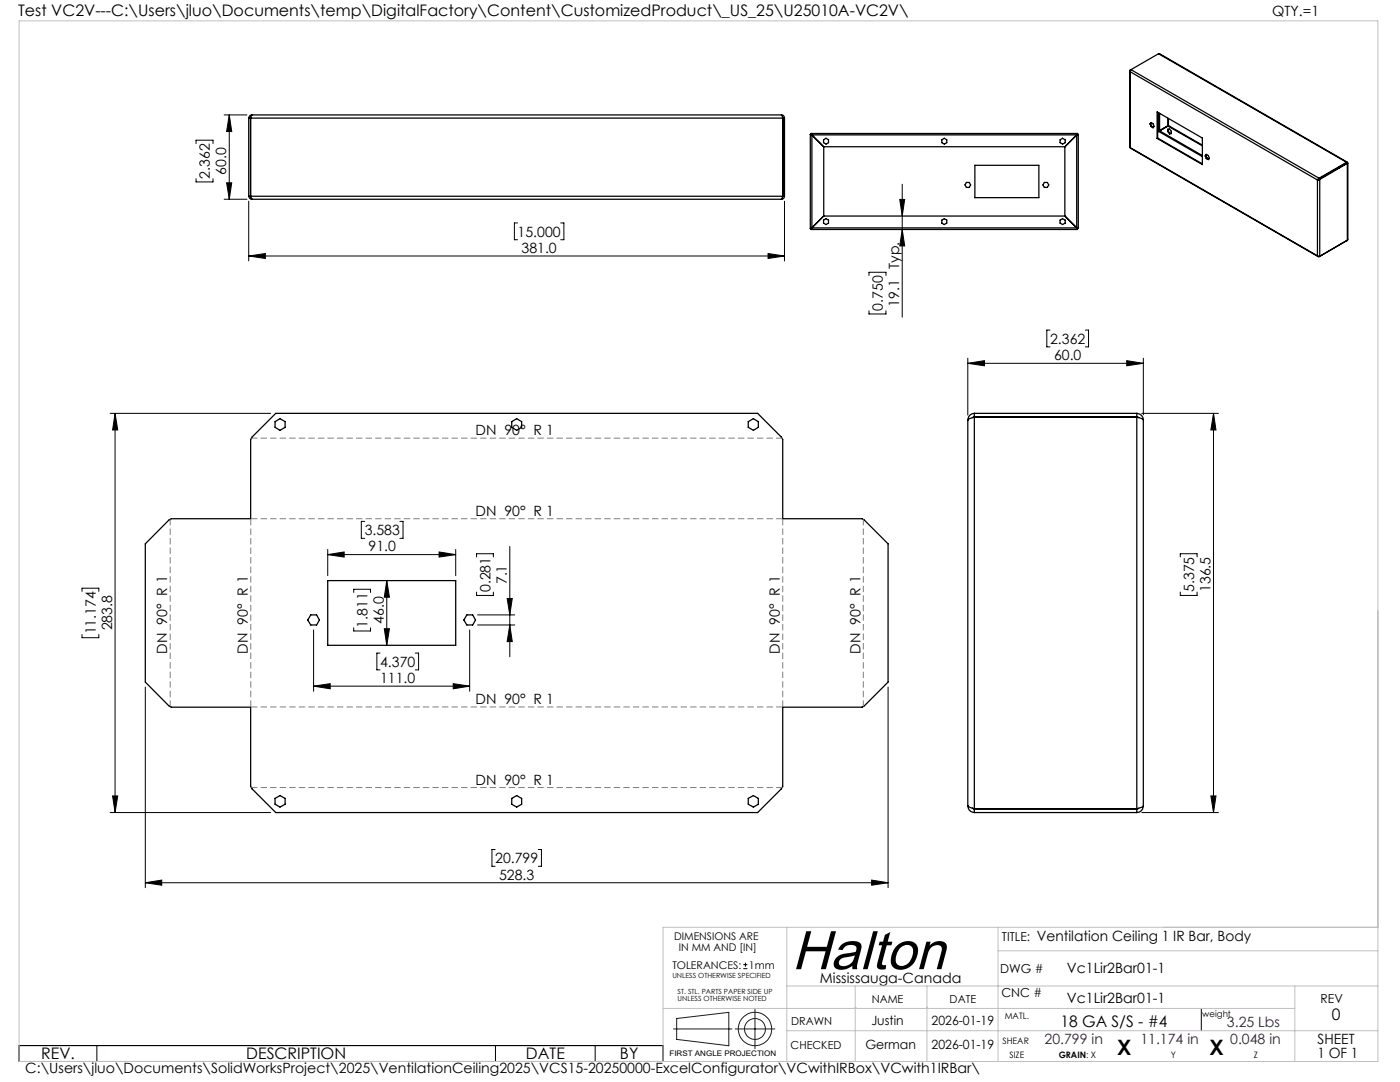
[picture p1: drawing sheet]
<svg xmlns="http://www.w3.org/2000/svg" width="279mm" height="216mm" viewBox="0 0 279 216" stroke-linecap="round" stroke-linejoin="round" font-family="sans-serif">
<g fill="none" stroke="#000" stroke-width=".25">
<path d="M225.5 14.1l.1 15.4M225.6 14v.3M225.6 14.3l37.3 21.6M225.6 14.3v15.2M225.6 14h.1M225.7 13.9l-.1 .4M225.7 13.9l37.5 21.7M225.7 13.9l-.1 .1M231.2 10.7h.2l37.5 21.6M231.2 10.7l-5.5 3.2M231.2 10.7l37.5 21.7M49.6 39.2l.4 .5 .3 .1"/>
<path d="M49.6 23.6h107M49.6 39.2h107M49.6 23.6v15.6M50.1 23.4v15.9M50.3 22.9l-.3 .7v15.6l.3 .6M50.3 22.9a.65 .65 0 0 0-.7 .7M50.3 22.9h105.7M156 22.9l.2 .7v15.6l-.3 .6M156 22.9l.4 .2 .2 .5M156.2 23.4v15.8l-.1 .1M156.6 39.2l-.2 .4-.4 .2h-105.7M156.6 23.6v15.6"/>
<path d="M161.7 26.8l.3 .2M161.7 26.8v18.8M161.7 26.8h.2M161.9 26.6l.1 .3M161.9 26.8l.1 .1M161.9 26.8l.1 .2M161.9 26.6v.2M161.9 26.6h53.1M162 26.9l2.4 2.4v13.8l-2.4 2.4M162 26.9h52.9M162 27v18.4M164.4 27.9l.5-.3 .4 .3v.6l-.4 .3-.5-.3z"/>
<path d="M188 27.9l.5-.3 .4 .3v.6l-.4 .3-.5-.3zM192.9 36.4h.5l.3 .5-.3 .5h-.5l-.3-.5zM194.6 33h12.7v6.4h-12.7zM208.4 36.4h.6l.3 .5-.3 .5h-.6l-.3-.5zM211.6 27.9l.5-.3 .5 .3v.6l-.5 .3-.5-.3zM214.9 27l-2.4 2.3v13.8l2.4 2.4M214.9 27v18.4M214.9 26.9l-2.4 2.4h-48.1M215 26.8l-.1 .2M215 26.6l-.1 .3M215 26.8l-.1 .1M215 26.8h.2"/>
<path d="M215 26.6v.2M215.2 26.8l-.3 .2M215.2 26.8v18.8M225.6 29.5l37.4 21.7M225.6 29.5l37.3 21.5M229.5 24.7l.2-.3 .4 .3 .2 .5-.2 .3-.4-.2M229.5 24.7l.2 .6M229.7 24.7h-.2M229.7 24.7l.1 .5M229.8 24.5l-.1 .2M229.8 25.2l-.1 .1M229.8 25.2l.4 .2"/>
<path d="M230.9 22.3l9.1 5.3v5.2l-9.1-5.2zM231 27.6h-.1M231 27.6l9 5.1M231 22.4v5.2M231.2 26.2l-.2 .1M231.2 26.2l8.8 5.1M231.2 22.5v3.7M231.4 26.1l-.2 .1M231.4 26.1l8.6 4.9M231.4 22.6v3.5M233 26.2v-.4h.4l.4 .4v.5h-.4M233 26.2l.4 .5"/>
<path d="M233.1 25.2l-1.7 .9M233.1 25.2l6.9 3.9M233.1 25.2l.1-.1 6.8 3.9M233.1 25.1l-1.7 1M233.1 23.6v1.5M233.2 26.2h-.2M233.2 25.8v.4M233.2 26.2l.3 .4M233.2 25l-.1 .1M233.2 23.7v1.3M233.2 25l-1.8 1.1M233.5 26.6l-.1 .1"/>
<path d="M233.8 26.6h-.3M240.5 31.1l.2-.3 .5 .2 .1 .6-.1 .3-.5-.3M240.5 31.1l.2 .5M240.7 31l-.2 .1M240.7 31l.2 .6M240.8 30.8l-.1 .2M240.8 31.5l.4 .3-.3-.2M240.9 31.6h-.2M262.9 35.9v15.1M263.1 35.8l-.2 .1M263.2 35.7l-.1 .1M263.2 35.6l-.3 .3"/>
<path d="M263.2 35.7l.2 .1M263.2 35.6v.1M263.4 35.8l-.5 .1M263.4 35.8v15.4l-.5-.2M267.1 33.5h.1M268.7 32.4l.2 .1M268.7 32.5h.1M268.7 32.4l-5.5 3.2M268.7 32.5l-5.5 3.2M268.7 32.4v.1M268.8 32.5l-5.6 3.2M268.8 32.5l.1 .1"/>
<path d="M268.8 32.5h.1M268.8 32.5l-1.7 1M268.9 32.5l.1 .1h-.1M268.9 32.6l-5.5 3.2M268.9 32.6v15.3M268.9 32.5h-.1M268.9 32.5h-.2M269 32.5v15.3l-.1 .1M161.7 45.6h.2M161.9 45.6v.2M161.9 45.8h53.1M162 45.4l-.3 .2"/>
<path d="M162 45.5l-.1 .3M162 45.4l-.1 .2M162 45.5l-.1 .1M162 45.5h52.9M164.4 43.9l.5-.3 .4 .3v.6l-.4 .3-.5-.3zM164.4 43.1h48.1M188 43.9l.5-.3 .4 .3v.6l-.4 .3-.5-.3zM211.6 43.9l.5-.3 .5 .3v.6l-.5 .3-.5-.3zM214.9 45.4l.3 .2M214.9 45.5l.1 .3M214.9 45.5l.1 .1M214.9 45.4l.1 .2"/>
<path d="M215 45.6h.2M215 45.6v.2M262.9 51l.3 .2M263.2 51.2h.1M268.7 48h.1M268.9 47.9l-5.7 3.3M54.9 84.1l1-.6 1 .6v1.2l-1 .6-1-.6zM102.1 84.1l1-.6 1 .6v1.2l-1 .6-1-.6zM149.3 84.1l1.1-.6 .9 .6v1.2l-.9 .6-1.1-.6zM194.1 83.3l.4-.1h32.4l.4 .1M194.5 82.5a1.32 1.32 0 0 0-1.4 1.3v77a1.32 1.32 0 0 0 1.4 1.3M194.5 82.5h32.4"/>
<path d="M194.5 82.5v78.9M226.9 82.5a1.33 1.33 0 0 1 1.3 1.3M226.9 82.5v78.9M228.2 83.8l-.5-.3-.8-.3h-32.4l-1 .3-.4 .3M228.2 83.8v77M33.7 103.8l.5-.3h15.8v-15.8l.3-.5 4.7-4.7h96.2l4.7 4.7 .3 .5v15.8h15.8l.5 .3 4.7 4.7v27.6l-4.7 4.7-.5 .3h-15.8v15.8l-.3 .5-4.7 4.7h-96.2l-4.7-4.7-.3-.5v-15.8h-15.8l-.5-.3-4.7-4.7v-27.6zM65.4 115.9h25.5v12.9h-25.5zM62 122.7h1.2l.5 1-.5 1h-1.2l-.6-1zM93.2 122.7h1.1l.6 1-.6 1h-1.1l-.6-1zM54.9 159.3l1-.5 1 .5v1.2l-1 .5-1-.5zM102.1 159.3l1-.5 1 .5v1.2l-1 .5-1-.5zM149.3 159.3l1.1-.5 .9 .5v1.2l-.9 .5-1.1-.5z"/>
<path d="M193.1 160.8l.5 .3 .9 .3M194.1 161.3l.4 .1M194.5 162.1h32.4M194.5 161.4v.7M194.5 161.4h32.4M226.9 161.4v.7M227.2 161.3l-.3 .1M228.2 160.8l-.3 .3-1 .3M228.2 160.8a1.33 1.33 0 0 1-1.3 1.3"/>
</g>
<g fill="none" stroke="#000" stroke-width=".2">
<path d="M39.1 28.6v-.6h3.4v.6M39.1 35.7v.6h3.4v-.6M44.7 39.8h4.6M44.7 22.9h4.6M45.2 36.5h1l-.4 3.3zM45.8 22.9l.4 3.3h-1zM45.8 22.9v16.9M179.6 39.8h1l-.5 3.3zM180.1 36.8v26.5M49.6 51.1l3.4-.5v1zM49.6 40.1v12M49.6 51.1h107"/>
<path d="M103.3 44.5h-.6v3.3h.6M111.9 44.5h.6v3.3h-.6M153.3 50.6l3.3 .5-3.3 .5zM156.6 40.1v12M173.4 55v-.7h3.4v.7M180.1 45.8l.5 3.3h-1zM173.4 62v.7h3.4v-.7M193.1 72.5l3.4-.5v1zM193.1 71.5v11.3M193.1 72.5h35.1M209.5 65.9h-.6v3.3h.6M216.6 65.9h.6v3.3h-.6"/>
<path d="M224.9 72l3.3 .5-3.3 .5zM228.2 71.5v11.3M22 82.5h32M23 82.5l.5 3.3h-1zM23 82.5v79.6M227.9 82.5h15.3M242.2 82.5l.5 3.3h-1zM242.2 82.5v79.6M16.4 118v-.6h3.3v.6M65.4 110.7l3.3-.6v1.1zM65.4 109.6v5.3M65.4 110.7h25.5"/>
<path d="M70.6 118.2v-.6h3.3v.6M72.8 104h-.7v3.4h.7M77.2 115.9l.5 3.3h-1zM77.2 115.9v12.9M79.8 104h.6v3.4h-.6M87.6 110.1l3.3 .6-3.3 .5zM90.9 109.6v5.3M95.1 118.1v.7h3.4v-.7M95.1 111.1v-.6h3.4v.6M101.2 119.4h1l-.5 3.3zM101.7 109v22.1M235.5 111.1v-.6h3.4v.6"/>
<path d="M235.5 118.1v.7h3.4v-.7M16.4 126.6v.6h3.3v-.6M29 137.1v40M62.6 136.9l3.3-.5v1zM62.6 125.7v12.2M62.6 136.9h31.1M70.6 125.3v.6h3.3v-.6M75.8 130.3h-.6v3.4h.6M76.7 125.4h1l-.5 3.4zM82.9 130.3h.6v3.4h-.6M90.5 136.4l3.2 .5-3.2 .5zM93.7 125.7v12.2"/>
<path d="M95.3 122.7h7.4M95.3 124.7h7.4M101.7 124.7l.5 3.3h-1zM177.2 137.1v40M22.5 158.8h1l-.5 3.3zM241.7 158.8h1l-.5 3.3zM22 162.1h32M29 176.1l3.3-.5v1zM29 176.1h148.2M98.8 169.5h-.6v3.4h.6M107.4 169.5h.7v3.4h-.7M174 175.6l3.2 .5-3.2 .5z"/>
<path d="M227.9 162.1h15.3M148.3 193.3h.9M148.3 192.5h.9M148.8 192.1v.8M3.8 208.6h128.5v3.2h-128.5zM19.3 208.6v3.2M98.9 208.6v3.2M118.8 208.6v3.2M239.7 201.2v4.5"/>
</g>
<g fill="none" stroke="#191924" stroke-width=".2">
<path d="M134.4 205.3h11.7M135 203.2l10.5-1.2v6.7l-10.5-1.3zM146.7 205.3h7.9M150.7 201.4v7.9"/>
<circle cx="150.7" cy="205.3" r="2.09"/>
<circle cx="150.7" cy="205.3" r="3.3"/>
</g>
<path d="M156.1 87.4h-105.9M34 103.6v37.3M50.2 157.1h105.9M172.3 140.9v-37.3" fill="none" stroke="#808080" stroke-width=".2" stroke-dasharray="1.3 .6" stroke-dashoffset=".1" stroke-linecap="butt"/>
<path d="M50 103.5v37.6M156.2 141.1v-37.6" fill="none" stroke="#808080" stroke-width=".2" stroke-dasharray="1.3 .6" stroke-linecap="butt"/>
<path d="M156.2 103.5h-106.2M50 141.1h106.2" fill="none" stroke="#808080" stroke-width=".2" stroke-dasharray="1.3 .6" stroke-dashoffset="-.1" stroke-linecap="butt"/>
<path d="M3.8 4.2h271.2v207.6h-271.2zM157 196.7h118M157 185v26.8M170.7 196.7v15.1M185 196.7v15.1M199.2 185v26.8M199.2 189.7h75.8M258.4 196.7v15.1M275 185h-142.7v26.8M132.3 201.2h126.1M157 205.7h118M170.7 201h.1" fill="none" stroke="#c0c0c0" stroke-width=".2"/>
<g fill="#000">
<path d="M45.2 36.5h1l-.4 3.3zM45.8 22.9l.4 3.3h-1z"/>
<path d="M49.6 51.1l3.4-.5v1zM153.3 50.6l3.3 .5-3.3 .5z"/>
<path d="M179.6 39.8h1l-.5 3.3zM180.1 45.8l.5 3.3h-1z"/>
<path d="M193.1 72.5l3.4-.5v1zM224.9 72l3.3 .5-3.3 .5z"/>
<path d="M242.2 82.5l.5 3.3h-1zM241.7 158.8h1l-.5 3.3z"/>
<path d="M77.2 115.9l.5 3.3h-1zM76.7 125.4h1l-.5 3.4zM101.2 119.4h1l-.5 3.3zM101.7 124.7l.5 3.3h-1z"/>
<path d="M87.6 110.1l3.3 .6-3.3 .5zM65.4 110.7l3.3-.6v1.1z"/>
<path d="M62.6 136.9l3.3-.5v1zM90.5 136.4l3.2 .5-3.2 .5z"/>
<path d="M22.5 158.8h1l-.5 3.3zM23 82.5l.5 3.3h-1z"/>
<path d="M29 176.1l3.3-.5v1zM174 175.6l3.2 .5-3.2 .5z"/>
</g>
<text font-size="11" x="158" y="193.4">Halton</text>
<g font-size="4.2">
<text x="223" y="210.4">X</text>
<text x="241.4" y="210.4">X</text>
</g>
<g font-size="3.2">
<text x="3.6" y="3.3">Test VC2V---C:\Users\jluo\Documents\temp\DigitalFactory\Content\CustomizedProduct\_US_25\U25010A-VC2V\</text>
<text x="265.8" y="203.5">0</text>
<text x="211.6" y="204.9">18 GA S/S - #4</text>
<text x="8.2" y="211.4">REV.</text>
<text x="49.2" y="211.4">DESCRIPTION</text>
<text x="105" y="211.4">DATE</text>
<text x="123.7" y="211.4">BY</text>
</g>
<g font-size="2.8">
<text x="253.9" y="3.3">QTY.=1</text>
<text x="41.9" y="35.7" transform="rotate(-90 41.9 35.7)">2.362</text>
<text x="45.1" y="34.9" transform="rotate(-90 45.1 34.9)">60.0</text>
<text x="103.3" y="47.2">15.000</text>
<text x="104.1" y="50.5">381.0</text>
<text x="179.5" y="53.7" transform="rotate(-90 179.5 53.7)">Typ.</text>
<text x="176.2" y="62" transform="rotate(-90 176.2 62)">0.750</text>
<text x="179.5" y="61.2" transform="rotate(-90 179.5 61.2)">19.1</text>
<text x="209.6" y="68.6">2.362</text>
<text x="210.4" y="71.8">60.0</text>
<text x="94.9" y="86.8">DN 90° R 1</text>
<text x="72.8" y="106.8">3.583</text>
<text x="94.9" y="102.9">DN 90° R 1</text>
<text x="73.6" y="110">91.0</text>
<text x="97.9" y="118.1" transform="rotate(-90 97.9 118.1)">0.281</text>
<text x="101.1" y="116.6" transform="rotate(-90 101.1 116.6)">7.1</text>
<text x="238.3" y="118.1" transform="rotate(-90 238.3 118.1)">5.375</text>
<text x="241.6" y="118.1" transform="rotate(-90 241.6 118.1)">136.5</text>
<text x="22.4" y="125.8" transform="rotate(-90 22.4 125.8)">283.8</text>
<text x="73.4" y="125.2" transform="rotate(-90 73.4 125.2)">1.811</text>
<text x="76.6" y="124.5" transform="rotate(-90 76.6 124.5)">46.0</text>
<text x="19.1" y="126.6" transform="rotate(-90 19.1 126.6)">11.174</text>
<text x="33.4" y="130.5" transform="rotate(-90 33.4 130.5)">DN 90° R 1</text>
<text x="49.5" y="130.5" transform="rotate(-90 49.5 130.5)">DN 90° R 1</text>
<text x="155.6" y="130.5" transform="rotate(-90 155.6 130.5)">DN 90° R 1</text>
<text x="171.7" y="130.5" transform="rotate(-90 171.7 130.5)">DN 90° R 1</text>
<text x="75.9" y="133">4.370</text>
<text x="75.9" y="136.3">111.0</text>
<text x="94.9" y="140.5">DN 90° R 1</text>
<text x="94.9" y="156.6">DN 90° R 1</text>
<text x="98.8" y="172.2">20.799</text>
<text x="99.6" y="175.5">528.3</text>
<text x="206.9" y="187.8">Ventilation Ceiling 1 IR Bar, Body</text>
<text x="163.6" y="196.1">Mississauga-Canada</text>
<text x="212.9" y="194.1">Vc1Lir2Bar01-1</text>
<text x="212.9" y="200.1">Vc1Lir2Bar01-1</text>
<text x="263" y="208.3">SHEET</text>
<text x="5" y="214.1">C:\Users\jluo\Documents\SolidWorksProject\2025\VentilationCeiling2025\VCS15-20250000-ExcelConfigurator\VCwithIRBox\VCwith1IRBar\</text>
<text x="262.9" y="211.1">1 OF 1</text>
</g>
<g font-size="2.8" fill="#400040">
<text x="208.5" y="208.3">20.799 in</text>
<text x="227.6" y="208.3">11.174 in</text>
<text x="244.9" y="204.9">3.25 Lbs</text>
<text x="245.5" y="208.3">0.048 in</text>
</g>
<g font-size="2.5">
<text x="200" y="187.8">TITLE:</text>
<text x="199.6" y="194.1">DWG #</text>
<text x="199.9" y="198.9">CNC #</text>
<text x="263.5" y="200.1">REV</text>
<text x="172.7" y="209.3">German</text>
<text x="173.9" y="204.6">Justin</text>
<text x="185.9" y="204.6">2026-01-19</text>
<text x="185.9" y="209.3">2026-01-19</text>
</g>
<g font-size="2.2">
<text x="174" y="200.1">NAME</text>
<text x="189.5" y="200.1">DATE</text>
<text x="157.8" y="209.3">CHECKED</text>
<text x="157.9" y="204.6">DRAWN</text>
</g>
<g font-size="2.1">
<text x="134.5" y="187.6">DIMENSIONS ARE</text>
<text x="135.5" y="189.7">IN MM AND [IN]</text>
<text x="134.2" y="193.3">TOLERANCES:</text>
<text x="149.5" y="193.3">1mm</text>
</g>
<g font-size="1.8">
<text x="200.5" y="203.3">MATL.</text>
<text x="240" y="202.8">weight</text>
<text x="200.1" y="208.3">SHEAR</text>
<text x="201.5" y="211.1">SIZE</text>
<text x="211.3" y="211.1">GRAIN: X</text>
<text x="233.7" y="211.1">Y</text>
<text x="250.2" y="211.1">Z</text>
</g>
<text font-size="1.5" x="133.6" y="210.7">FIRST ANGLE PROJECTION</text>
<g font-size="1.4">
<text x="134.2" y="195.1">UNLESS OTHERWISE SPECIFIED</text>
<text x="135.2" y="198.3">ST. STL. PARTS PAPER SIDE UP</text>
<text x="135.2" y="199.7">UNLESS OTHERWISE NOTED</text>
</g>
</svg>
